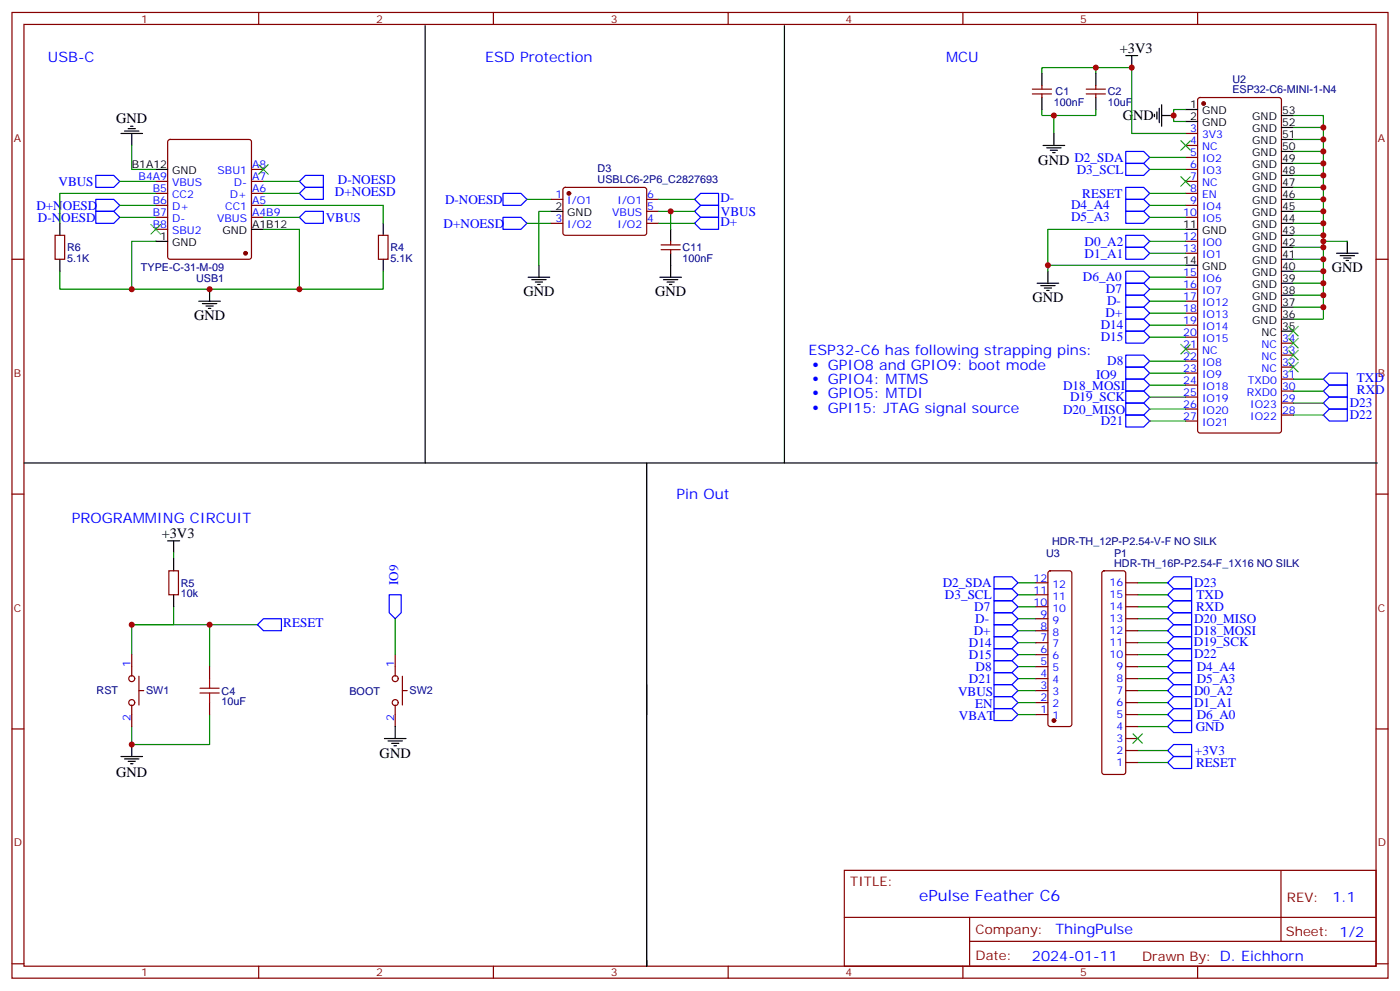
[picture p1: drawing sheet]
<svg xmlns="http://www.w3.org/2000/svg" width="412mm" height="292mm" viewBox="0 0 412 292" stroke-linecap="round" stroke-linejoin="round" font-family="sans-serif">
<g fill="none" stroke="#870000" stroke-width=".35">
<path d="M3.5 3.7h405.4v284.3h-405.4zM7.1 7.2h398.2v277.3h-398.2zM76.2 3.7v3.5M145.3 3.7v3.5M214.5 3.7v3.5M283.6 3.7v3.5M352.8 3.7v3.5M304.1 27.7h5.6M304.1 26.2h5.6M306.9 25.2v1M306.9 27.7v1M320 27.7h5.6"/>
<path d="M320 26.2h5.6M322.8 25.2v1M322.8 27.7v1M349.2 39.3h3.6M353 28.9l.5-.2h23.3l.6 .4 .1 97.7-.5 .6-23.5 .1-.7-.5v-97.6zM45.9 56.9h3.5M45.9 53.4h3.5M49.6 41.3l.5-.2h23.3l.5 .2 .2 .5v33.8l-.3 .5-.4 .2h-23.3l-.5-.2-.2-.5v-33.8zM74.1 56.9h3.5M74.1 53.4h3.5M74.1 49.9h3.5M162.3 58.7h3.5"/>
<path d="M166 55.4l.5-.2h23.6l.4 .7-.1 13-.6 .4-23.6-.1-.4-.6v-12.7zM190.5 58.7h3.5M349.2 56.9h3.6M349.2 53.4h3.6M349.2 49.9h3.6M349.2 42.8h3.6M349.2 46.4h3.6M3.5 76.3h3.6M16.2 69.3h2.8v7h-2.8zM45.9 64h3.5M45.9 60.5h3.5M45.9 67.5h3.5"/>
<path d="M74.1 64h3.5M74.1 60.5h3.5M111.5 69.3h2.8v7h-2.8zM162.3 65.8h3.5M190.5 65.8h3.5M190.5 62.2h3.5M194.7 72.1h5.7M194.7 73.5h5.7M197.6 71v1.1M197.6 73.5v1.1M349.2 64h3.6M349.2 60.5h3.6"/>
<path d="M349.2 71h3.6M349.2 74.6h3.6M405.3 76.3h3.6M349.2 81.6h3.6M349.2 85.2h3.6M349.2 88.7h3.6M349.2 92.2h3.6M349.2 95.7h3.6M349.2 99.3h3.6M349.2 102.8h3.6M349.2 106.3h3.6M349.2 109.9h3.6"/>
<path d="M349.2 113.4h3.6M349.2 116.9h3.6M377.5 118.7h3.5M377.5 115.1h3.5M377.5 111.6h3.5M377.5 108.1h3.5M377.5 104.6h3.5M377.5 101h3.5M349.2 120.4h3.6M349.2 124h3.6M377.5 122.2h3.5M3.5 145.5h3.6"/>
<path d="M405.3 145.5h3.6M49.7 168.1h2.9v7h-2.9zM305.2 178.6h3.5M305.2 175.1h3.5M305.2 171.6h3.5M308.9 168.3l.5-.2h5.6l.5 .2 .2 .5v44.4l-.2 .5-.5 .2h-5.6l-.5-.2-.2-.5v-44.4zM324.8 168.3l.5-.2h5.6l.5 .2 .2 .5v58.5l-.2 .5-.5 .2h-5.6l-.5-.2-.2-.5v-58.5zM331.6 178.6h3.5M331.6 175.1h3.5M331.6 171.6h3.5M38.8 192.8v6.3M40.9 199.1v8.5"/>
<path d="M61.7 196.3v3.5M116.4 192.8v6.3M118.5 199.1v8.5M305.2 199.8h3.5M305.2 196.3h3.5M305.2 192.8h3.5M305.2 189.2h3.5M305.2 185.7h3.5M305.2 182.2h3.5M331.6 199.8h3.5M331.6 196.3h3.5M331.6 192.8h3.5"/>
<path d="M331.6 189.2h3.5M331.6 185.7h3.5M331.6 182.2h3.5M3.5 214.6h3.6M38.8 207.6v6.3M40.9 203.3h1.4M61.7 206.9v3.5M116.4 207.6v6.3M118.5 203.3h1.4M305.2 210.4h3.5M305.2 206.9h3.5M305.2 203.3h3.5"/>
<path d="M331.6 217.5h3.5M331.6 213.9h3.5M331.6 210.4h3.5M331.6 206.9h3.5M331.6 203.3h3.5M405.3 214.6h3.6M331.6 224.5h3.5M331.6 221h3.5M248.7 256.3h156.6v28.2h-156.6zM377.3 256.3v20.9M248.7 270.1h156.5M285.6 277.2h119.6"/>
<path d="M285.6 270.1v14.1M3.5 283.8h3.6M76.2 284.5v3.5M145.3 284.5v3.5M214.5 284.5v3.5M283.6 284.5v3.5M352.8 284.5v3.5M405.3 283.8h3.6"/>
<circle cx="38.8" cy="199.8" r=".88"/>
<circle cx="116.4" cy="199.8" r=".88"/>
<circle cx="38.8" cy="206.9" r=".88"/>
<circle cx="116.4" cy="206.9" r=".88"/>
</g>
<g fill="none" stroke="#000" stroke-width=".35">
<path d="M125.2 7.5v128.8M231.1 7.5v128.8M331.6 16.4h3.5M333.4 16.4v3.5M35.6 39.3h6.4M36.7 38.6h4.2M37.7 37.9h2.2M38.5 37.2h.7M38.8 39.3v3.5M306.9 21.7v3.5M306.9 28.7v3.5M310.4 39.3v3.5"/>
<path d="M322.8 21.7v3.5M322.8 28.7v3.5M340.1 33.7v.7M340.8 32.9v2.2M341.5 31.9v4.2M342.2 34h3.5M342.2 30.8v6.4M349.2 32.2h3.6M349.2 35.8h3.6M377.5 37.5h3.5M377.5 34h3.5M45.9 49.9h3.5"/>
<path d="M307.3 42.8h6.3M308.3 43.5h4.3M309.4 44.2h2.1M310.1 44.9h.7M377.5 58.7h3.5M377.5 55.2h3.5M377.5 51.6h3.5M377.5 48.1h3.5M377.5 44.6h3.5M377.5 41.1h3.5M17.6 65.8v3.5M17.6 76.3v3.6"/>
<path d="M45.9 71h3.5M74.1 67.5h3.5M112.9 65.8v3.5M112.9 76.3v3.6M158.7 78.1v3.5M162.3 62.2h3.5M197.6 67.5v3.5M197.6 74.6v7M308.7 79.9v3.5M349.2 67.5h3.6M349.2 78.1h3.6M377.5 62.2h3.5"/>
<path d="M377.5 79.9h3.5M377.5 76.3h3.5M377.5 72.8h3.5M377.5 69.3h3.5M377.5 65.8h3.5M393.7 74.6h6.3M394.8 75.3h4.2M395.8 76h2.1M396.5 76.7h.7M396.9 71v3.6M58.6 88.7h6.3M59.6 89.4h4.3"/>
<path d="M60.7 90.1h2.1M61.4 90.8h.7M61.7 85.2v3.5M155.6 81.6h6.3M156.6 82.3h4.3M157.7 83h2.1M158.4 83.7h.7M194.4 81.6h6.3M195.4 82.3h4.3M196.5 83h2.1M197.2 83.7h.7M305.5 83.4h6.4"/>
<path d="M306.6 84.1h4.2M307.6 84.8h2.1M308.3 85.5h.7M377.5 97.5h3.5M377.5 94h3.5M377.5 90.5h3.5M377.5 86.9h3.5M377.5 83.4h3.5M7.1 136.3h183.4v74.1M190.5 136.3h215.2M49.4 159.2h3.5M51.2 159.2v3.6"/>
<path d="M51.2 164.5v3.6M51.2 175.1v3.5M38.8 219.2v3.5M113.2 217.5h6.4M114.3 218.2h4.2M115.4 218.9h2.1M116.1 219.6h.7M116.4 213.9v3.6M190.5 201.6v82.9v-1.8M35.6 222.7h6.4M36.7 223.4h4.2M37.7 224.2h2.2"/>
<path d="M38.5 224.9h.7"/>
</g>
<g fill="none" stroke="#00f" stroke-width=".35">
<path d="M28.2 58.7h5.3l1.8 1.8-1.8 1.7h-5.3zM28.2 51.6h5.3l1.8 1.8-1.8 1.8h-5.3zM88.2 56.9l1.8-1.7h5.2v3.5h-5.2zM88.2 53.4l1.8-1.8h5.2v3.6h-5.2zM148.2 56.9h5.3l1.7 1.8-1.7 1.8h-5.3zM204.6 58.7l1.8-1.8h5.3v3.6h-5.3zM331.6 55.2h5.3l1.8 1.7-1.8 1.8h-5.3zM331.6 58.7h5.3l1.8 1.8-1.8 1.7h-5.3zM331.6 44.6h5.3l1.8 1.8-1.8 1.7h-5.3zM331.6 48.1h5.3l1.8 1.8-1.8 1.7h-5.3zM28.2 62.2h5.3l1.8 1.8-1.8 1.8h-5.3zM88.2 64l1.8-1.8h5.2v3.6h-5.2z"/>
<path d="M148.2 64h5.3l1.7 1.8-1.7 1.7h-5.3zM204.6 65.8l1.8-1.8h5.3v3.5h-5.3zM204.6 62.2l1.8-1.7h5.3v3.5h-5.3zM331.6 79.9h5.3l1.8 1.7-1.8 1.8h-5.3zM331.6 72.8h5.3l1.8 1.8-1.8 1.7h-5.3zM331.6 69.3h5.3l1.8 1.7-1.8 1.8h-5.3zM331.6 62.2h5.3l1.8 1.8-1.8 1.8h-5.3zM331.6 86.9h5.3l1.8 1.8-1.8 1.8h-5.3zM331.6 90.5h5.3l1.8 1.7-1.8 1.8h-5.3zM331.6 83.4h5.3l1.8 1.8-1.8 1.7h-5.3zM331.6 94h5.3l1.8 1.7-1.8 1.8h-5.3zM331.6 97.5h5.3l1.8 1.8-1.8 1.7h-5.3z"/>
<path d="M331.6 108.1h5.3l1.8 1.8-1.8 1.7h-5.3zM331.6 115.1h5.3l1.8 1.8-1.8 1.8h-5.3zM331.6 111.6h5.3l1.8 1.8-1.8 1.7h-5.3zM331.6 118.7h5.3l1.8 1.7-1.8 1.8h-5.3zM331.6 104.6h5.3l1.8 1.7-1.8 1.8h-5.3zM389.8 111.6l1.8-1.7h5.3v3.5h-5.3zM389.8 115.1l1.8-1.7h5.3v3.5h-5.3zM389.8 118.7l1.8-1.8h5.3v3.5h-5.3zM331.6 122.2h5.3l1.8 1.8-1.8 1.7h-5.3zM389.8 122.2l1.8-1.8h5.3v3.6h-5.3zM114.7 175.1h3.5v5.3l-1.8 1.8-1.7-1.8zM292.8 169.8h5.3l1.8 1.8-1.8 1.8h-5.3z"/>
<path d="M292.8 173.4h5.3l1.8 1.7-1.8 1.8h-5.3zM292.8 176.9h5.3l1.8 1.7-1.8 1.8h-5.3zM344 178.6l1.7-1.7h5.3v3.5h-5.3zM344 171.6l1.7-1.8h5.3v3.6h-5.3zM345.7 173.4h5.3v3.5h-5.3l-1.7-1.8zM77.6 182.2h5.3v3.5h-5.3l-1.8-1.8zM292.8 180.4h5.3l1.8 1.8-1.8 1.7h-5.3zM292.8 183.9h5.3l1.8 1.8-1.8 1.8h-5.3zM292.8 187.5h5.3l1.8 1.7-1.8 1.8h-5.3zM292.8 191h5.3l1.8 1.8-1.8 1.7h-5.3zM292.8 194.5h5.3l1.8 1.8-1.8 1.7h-5.3zM292.8 198h5.3l1.8 1.8-1.8 1.8h-5.3z"/>
<path d="M344 182.2l1.7-1.8h5.3v3.5h-5.3zM344 185.7l1.7-1.8h5.3v3.6h-5.3zM344 189.2l1.7-1.7h5.3v3.5h-5.3zM344 192.8l1.7-1.8h5.3v3.5h-5.3zM344 199.8l1.7-1.8h5.3v3.6h-5.3zM345.7 194.5h5.3v3.5h-5.3l-1.7-1.7zM292.8 208.6h5.3l1.8 1.8-1.8 1.8h-5.3zM292.8 205.1h5.3l1.8 1.8-1.8 1.7h-5.3zM292.8 201.6h5.3l1.8 1.7-1.8 1.8h-5.3zM344 213.9l1.7-1.7h5.3v3.5h-5.3zM344 203.3l1.7-1.7h5.3v3.5h-5.3zM344 206.9l1.7-1.8h5.3v3.5h-5.3z"/>
<path d="M345.7 219.2h5.3v3.5h-5.3l-1.7-1.7zM345.7 208.6h5.3v3.6h-5.3l-1.7-1.8zM344 224.5l1.7-1.8h5.3v3.6h-5.3z"/>
</g>
<g fill="none" stroke="#008700" stroke-width=".35">
<path d="M322.8 19.9v1.8M306.9 32.2v1.8h15.9v-1.8M306.9 21.7v-1.8h26.5v19.4h15.8M310.4 34v5.3M349.2 32.2h-3.5v3.6h3.5M381 34h8.8v60h-8.8M381 37.5h8.8M35.3 53.4h10.6M38.8 42.8v7.1h7.1M45.9 56.9h-28.3v8.9M77.6 53.4h10.6M77.6 56.9h10.6"/>
<path d="M155.2 58.7h7.1M194 58.7h10.6M338.7 56.9h10.5M338.7 46.4h10.5M338.7 49.9h10.5M381 58.7h8.8M381 55.2h8.8M381 51.6h8.8M381 48.1h8.8M381 44.6h8.8M381 41.1h8.8M17.6 79.9v5.3h21.2"/>
<path d="M35.3 60.5h10.6M35.3 64h10.6M77.6 67.5h10.6v17.7h-49.4v-14.2h7.1M77.6 60.5h35.3v5.3M77.6 64h10.6M112.9 79.9v5.3h-24.7M155.2 65.8h7.1M162.3 62.2h-3.6v15.9M194 65.8h10.6M194 62.2h10.6M197.6 62.2v5.3M308.7 78.1h40.5"/>
<path d="M338.7 60.5h10.5M338.7 64h10.5M338.7 74.6h10.5M338.7 71h10.5M349.2 67.5h-40.5v12.4M381 65.8h8.8M381 62.2h8.8M381 79.9h8.8M381 76.3h8.8M381 72.8h8.8M381 69.3h8.8M389.8 71h7.1"/>
<path d="M338.7 88.7h10.5M338.7 92.2h10.5M338.7 81.6h10.5M338.7 85.2h10.5M338.7 95.7h10.5M338.7 99.3h10.5M381 90.5h8.8M381 86.9h8.8M381 83.4h8.8M338.7 109.9h10.5M338.7 116.9h10.5M338.7 113.4h10.5"/>
<path d="M338.7 106.3h10.5M381 111.6h8.8M381 115.1h8.8M381 118.7h8.8M338.7 120.4h10.5M338.7 124h10.5M381 122.2h8.8M51.2 178.6v5.3h-12.4M51.2 162.8v1.7M299.9 178.6h5.3M299.9 175.1h5.3M299.9 171.6h5.3"/>
<path d="M335.1 178.6h8.9M335.1 175.1h8.9M335.1 171.6h8.9M61.7 183.9v12.4M75.8 183.9h-37v8.9M116.4 182.2v10.6M299.9 199.8h5.3M299.9 196.3h5.3M299.9 192.8h5.3M299.9 189.2h5.3M299.9 185.7h5.3M299.9 182.2h5.3"/>
<path d="M335.1 199.8h8.9M335.1 196.3h8.9M335.1 192.8h8.9M335.1 189.2h8.9M335.1 185.7h8.9M335.1 182.2h8.9M61.7 210.4v8.8h-22.9v-5.3M299.9 210.4h5.3M299.9 206.9h5.3M299.9 203.3h5.3M335.1 213.9h8.9M335.1 210.4h8.9"/>
<path d="M335.1 206.9h8.9M335.1 203.3h8.9M335.1 224.5h8.9M335.1 221h8.9"/>
</g>
<g fill="#870000" stroke="#870000" stroke-width=".35">
<circle cx="310.4" cy="212.2" r=".53"/>
<circle cx="167.6" cy="56.9" r=".53"/>
<circle cx="72.3" cy="74.6" r=".53"/>
<circle cx="354.5" cy="30.5" r=".53"/>
</g>
<g fill="none" stroke="#3c3" stroke-width=".35">
<path d="M76.2 48.5l2.8 2.8M79 48.5l-2.8 2.8M347.8 41.4l2.9 2.8M347.8 52l2.9 2.8M350.7 41.4l-2.9 2.8M350.7 52l-2.9 2.8M44.4 66.1l2.9 2.8M47.3 66.1l-2.9 2.8M379.6 99.6l2.8 2.8M379.6 96.1l2.8 2.8M382.4 99.6l-2.8 2.8M382.4 96.1l-2.8 2.8"/>
<path d="M347.8 101.4l2.9 2.8M350.7 101.4l-2.9 2.8M379.6 106.7l2.8 2.8M379.6 103.2l2.8 2.8M382.4 106.7l-2.8 2.8M382.4 103.2l-2.8 2.8M333.7 216l2.8 2.9M336.5 216l-2.8 2.9"/>
</g>
<path d="M61.7 199.8v2.8M58.9 204h5.7M58.9 202.6h5.7M61.7 204v2.9" fill="none" stroke="#a10000" stroke-width=".35"/>
<g fill="#c00">
<circle cx="197.6" cy="62.2" r=".88"/>
<circle cx="61.7" cy="85.2" r=".88"/>
<circle cx="38.8" cy="85.2" r=".88"/>
<circle cx="88.2" cy="85.2" r=".88"/>
<circle cx="61.7" cy="183.9" r=".88"/>
<circle cx="38.8" cy="183.9" r=".88"/>
<circle cx="38.8" cy="219.2" r=".88"/>
<circle cx="322.8" cy="19.9" r=".88"/>
<circle cx="345.7" cy="34" r=".88"/>
<circle cx="333.4" cy="19.9" r=".88"/>
<circle cx="310.4" cy="34" r=".88"/>
<circle cx="308.7" cy="78.1" r=".88"/>
<circle cx="389.8" cy="90.5" r=".88"/>
<circle cx="389.8" cy="86.9" r=".88"/>
<circle cx="389.8" cy="83.4" r=".88"/>
<circle cx="389.8" cy="79.9" r=".88"/>
<circle cx="389.8" cy="76.3" r=".88"/>
<circle cx="389.8" cy="72.8" r=".88"/>
<circle cx="389.8" cy="69.3" r=".88"/>
<circle cx="389.8" cy="65.8" r=".88"/>
<circle cx="389.8" cy="62.2" r=".88"/>
<circle cx="389.8" cy="58.7" r=".88"/>
<circle cx="389.8" cy="55.2" r=".88"/>
<circle cx="389.8" cy="51.6" r=".88"/>
<circle cx="389.8" cy="48.1" r=".88"/>
<circle cx="389.8" cy="44.6" r=".88"/>
<circle cx="389.8" cy="41.1" r=".88"/>
<circle cx="389.8" cy="37.5" r=".88"/>
<circle cx="389.8" cy="71" r=".88"/>
</g>
<text font-size="4.6" fill="#00f" x="270.8" y="265.3">ePulse Feather C6</text>
<g font-size="4.2">
<text x="329.8" y="15.7">+3V3</text>
<text x="330.7" y="35.4">GND</text>
<text x="34.2" y="36.1">GND</text>
<text x="305.9" y="48.5">GND D2_SDA</text>
<text x="392.3" y="80.2">GND</text>
<text x="154.2" y="87.3">GND</text>
<text x="193" y="87.3">GND</text>
<text x="304.1" y="89">GND</text>
<text x="57.1" y="94.3">GND</text>
<text x="47.6" y="158.5">+3V3</text>
<text x="111.8" y="223.1">GND</text>
<text x="34.2" y="228.8">GND</text>
</g>
<g font-size="4.2" fill="#00f">
<text x="14.1" y="18.1">USB-C</text>
<text x="142.9" y="18.1">ESD Protection</text>
<text x="278.7" y="18.1">MCU</text>
<text x="238.1" y="104.6">ESP32-C6 has following strapping pins:</text>
<text x="243.8" y="108.8">GPIO8 and GPIO9: boot mode</text>
<text x="243.8" y="113">GPIO4: MTMS</text>
<text x="243.8" y="117.3">GPIO5: MTDI</text>
<text x="243.8" y="121.5">GPI15: JTAG signal source</text>
<text x="199.3" y="146.9">Pin Out</text>
<text x="21.2" y="154">PROGRAMMING CIRCUIT</text>
<text x="392.5" y="265.5">1.1</text>
<text x="310.9" y="275.1">ThingPulse</text>
<text x="304" y="282.9">2024-01-11</text>
</g>
<g font-size="3.9" fill="#00f">
<text x="317.2" y="51.1">D3_SCL</text>
<text x="17.2" y="54.7">VBUS</text>
<text x="98.7" y="57.8">D+NOESD</text>
<text x="99.5" y="54.2">D-NOESD</text>
<text x="131.1" y="60">D-NOESD</text>
<text x="212.2" y="59.6">D-</text>
<text x="318.8" y="58.2">RESET</text>
<text x="10.7" y="61.7">D+NOESD</text>
<text x="11.1" y="65.3">D-NOESD</text>
<text x="96" y="65.4">VBUS</text>
<text x="212.4" y="63.7">VBUS</text>
<text x="315.5" y="65.2">D5_A3</text>
<text x="315.5" y="61.6">D4_A4</text>
<text x="130.7" y="67">D+NOESD</text>
<text x="212.2" y="66.6">D+</text>
<text x="319.5" y="75.8">D1_A1</text>
<text x="319.5" y="72.3">D0_A2</text>
<text x="319" y="82.8">D6_A0</text>
<text x="325.8" y="86.3">D7</text>
<text x="326.1" y="89.9">D-</text>
<text x="325.7" y="93.4">D+</text>
<text x="324.2" y="97">D14</text>
<text x="324.2" y="100.5">D15</text>
<text x="326.2" y="107.6">D8</text>
<text x="322.9" y="111.6">IO9</text>
<text x="399.7" y="112.4">TXD</text>
<text x="313.1" y="114.7">D18_MOSI</text>
<text x="315.2" y="118.1">D19_SCK</text>
<text x="397.6" y="119.8">D23</text>
<text x="399.7" y="115.9">RXD</text>
<text x="313.1" y="121.8">D20_MISO</text>
<text x="324.2" y="125.2">D21</text>
<text x="397.6" y="123.3">D22</text>
<text x="117.3" y="172.3" transform="rotate(-90 117.3 172.3)">IO9</text>
<text x="277.7" y="172.8">D2_SDA</text>
<text x="351.7" y="172.7">D23</text>
<text x="278.4" y="176.4">D3_SCL</text>
<text x="287" y="179.8">D7</text>
<text x="352.3" y="179.8">RXD</text>
<text x="352.4" y="176.3">TXD</text>
<text x="83.4" y="184.5">RESET</text>
<text x="287.3" y="183.3">D-</text>
<text x="351.7" y="183.3">D20_MISO</text>
<text x="285.4" y="190.5">D14</text>
<text x="286.9" y="186.9">D+</text>
<text x="351.7" y="190.3">D19_SCK</text>
<text x="351.7" y="186.8">D18_MOSI</text>
<text x="285.4" y="194">D15</text>
<text x="287.4" y="197.5">D8</text>
<text x="351.7" y="193.9">D22</text>
<text x="352.5" y="197.5">D4_A4</text>
<text x="285.4" y="201">D21</text>
<text x="352.5" y="201">D5_A3</text>
<text x="282.2" y="205">VBUS</text>
<text x="287.3" y="208.5">EN</text>
<text x="351.7" y="204.6">D0_A2</text>
<text x="351.7" y="208.1">D1_A1</text>
<text x="282.5" y="212.1">VBAT</text>
<text x="352.2" y="215.1">GND</text>
<text x="352.5" y="211.6">D6_A0</text>
<text x="352" y="222.2">+3V3</text>
<text x="352.3" y="225.7">RESET</text>
</g>
<g font-size="3.9" fill="#800">
<text x="250.5" y="260.8">TITLE:</text>
<text x="379.1" y="265.5">REV:</text>
<text x="287.4" y="275">Company:</text>
<text x="378.7" y="275.7">Sheet: 1/2</text>
<text x="287.4" y="282.7">Date:</text>
<text x="336.4" y="282.8">Drawn By: D. Eichhorn</text>
</g>
<g font-size="3.2" fill="#800">
<text x="41.6" y="6.7">1</text>
<text x="110.8" y="6.7">2</text>
<text x="179.9" y="6.7">3</text>
<text x="249.1" y="6.7">4</text>
<text x="318.2" y="6.7">5</text>
<text x="4.1" y="41.8">A</text>
<text x="405.9" y="41.8">A</text>
<text x="4.1" y="110.9">B</text>
<text x="405.9" y="110.9">B</text>
<text x="4.1" y="180.1">C</text>
<text x="405.9" y="180.1">C</text>
<text x="4.1" y="249.2">D</text>
<text x="405.9" y="249.2">D</text>
<text x="41.6" y="287.5">1</text>
<text x="110.8" y="287.5">2</text>
<text x="179.9" y="287.5">3</text>
<text x="249.1" y="287.5">4</text>
<text x="318.2" y="287.5">5</text>
</g>
<g font-size="3.2" fill="#000080">
<text x="311" y="28">C1</text>
<text x="326.3" y="28.1">C2</text>
<text x="363" y="27.4">ESP32-C6-MINI-1-N4</text>
<text x="363" y="24.4">U2</text>
<text x="310.4" y="31.3">100nF</text>
<text x="326.3" y="31.3">10uF</text>
<text x="176" y="53.9">USBLC6-2P6_C2827693</text>
<text x="176" y="50.8">D3</text>
<text x="19.8" y="77.2">5.1K</text>
<text x="19.8" y="74">R6</text>
<text x="115" y="77.2">5.1K</text>
<text x="115" y="74">R4</text>
<text x="201.1" y="77.1">100nF</text>
<text x="201.1" y="74">C11</text>
<text x="41.5" y="79.9">TYPE-C-31-M-09</text>
<text x="57.7" y="83.1">USB1</text>
<text x="309.9" y="160.4">HDR-TH_12P-P2.54-V-F NO SILK</text>
<text x="308.1" y="163.9">U3</text>
<text x="328.2" y="167">HDR-TH_16P-P2.54-F_1X16 NO SILK</text>
<text x="328.2" y="163.9">P1</text>
<text x="53.3" y="172.7">R5</text>
<text x="53.3" y="175.9">10k</text>
<text x="28.5" y="204.5">RST</text>
<text x="43" y="204.5">SW1</text>
<text x="65.3" y="207.7">10uF</text>
<text x="65.3" y="204.5">C4</text>
<text x="102.9" y="204.5">BOOT</text>
<text x="120.6" y="204.5">SW2</text>
</g>
<g font-size="3.2">
<text x="350.6" y="31.9">1</text>
<text x="350.6" y="35.4">2</text>
<text x="354.1" y="33.7">GND</text>
<text x="368.9" y="35.4">GND</text>
<text x="377.6" y="33.7">53</text>
<text x="354.1" y="37.2">GND</text>
<text x="368.9" y="38.9">GND</text>
<text x="377.6" y="40.7">51</text>
<text x="377.6" y="37.2">52</text>
<text x="368.9" y="46">GND</text>
<text x="368.9" y="42.5">GND</text>
<text x="377.6" y="47.8">49</text>
<text x="377.6" y="44.2">50</text>
<text x="38.8" y="49.5">B1A12</text>
<text x="50.7" y="51.3">GND</text>
<text x="368.9" y="53.1">GND</text>
<text x="368.9" y="49.5">GND</text>
<text x="377.6" y="51.3">48</text>
<text x="368.9" y="56.6">GND</text>
<text x="377.6" y="58.3">46</text>
<text x="377.6" y="54.8">47</text>
<text x="163.6" y="61.9">2</text>
<text x="167.1" y="63.6">GND</text>
<text x="368.9" y="63.6">GND</text>
<text x="368.9" y="60.1">GND</text>
<text x="377.6" y="65.4">44</text>
<text x="377.6" y="61.9">45</text>
<text x="47.2" y="70.7">1</text>
<text x="65.5" y="68.9">GND</text>
<text x="74.3" y="67.2">A1B12</text>
<text x="348.6" y="67.2">11</text>
<text x="354.1" y="68.9">GND</text>
<text x="368.9" y="70.7">GND</text>
<text x="368.9" y="67.2">GND</text>
<text x="377.6" y="68.9">43</text>
<text x="50.7" y="72.5">GND</text>
<text x="348.6" y="77.8">14</text>
<text x="368.9" y="77.8">GND</text>
<text x="368.9" y="74.2">GND</text>
<text x="377.6" y="76">41</text>
<text x="377.6" y="72.5">42</text>
<text x="354.1" y="79.5">GND</text>
<text x="368.9" y="81.3">GND</text>
<text x="377.6" y="83">39</text>
<text x="377.6" y="79.5">40</text>
<text x="368.9" y="88.3">GND</text>
<text x="368.9" y="84.8">GND</text>
<text x="377.6" y="86.6">38</text>
<text x="368.9" y="95.4">GND</text>
<text x="368.9" y="91.9">GND</text>
<text x="377.6" y="93.6">36</text>
<text x="377.6" y="90.1">37</text>
<text x="371.6" y="98.9">NC</text>
<text x="377.6" y="97.2">35</text>
</g>
<g font-size="3.2" fill="#00f">
<text x="350.6" y="38.9">3</text>
<text x="354.1" y="40.7">3V3</text>
<text x="350.6" y="42.5">4</text>
<text x="350.6" y="46">5</text>
<text x="354.1" y="44.2">NC</text>
<text x="354.1" y="47.8">IO2</text>
<text x="40.8" y="53.1">B4A9</text>
<text x="64.1" y="51.3">SBU1</text>
<text x="74.3" y="53.1">A7</text>
<text x="74.3" y="49.5">A8</text>
<text x="350.6" y="49.5">6</text>
<text x="350.6" y="53.1">7</text>
<text x="354.1" y="51.3">IO3</text>
<text x="45" y="56.6">B5</text>
<text x="50.7" y="54.8">VBUS</text>
<text x="50.7" y="58.3">CC2</text>
<text x="67.7" y="58.3">D+</text>
<text x="68.9" y="54.8">D-</text>
<text x="74.3" y="56.6">A6</text>
<text x="163.6" y="58.3">1</text>
<text x="190.7" y="58.3">6</text>
<text x="350.6" y="56.6">8</text>
<text x="354.1" y="54.8">NC</text>
<text x="354.1" y="58.3">EN</text>
<text x="45" y="60.1">B6</text>
<text x="45" y="63.6">B7</text>
<text x="50.7" y="61.9">D+</text>
<text x="50.7" y="65.4">D-</text>
<text x="63.9" y="65.4">VBUS</text>
<text x="66.3" y="61.9">CC1</text>
<text x="74.3" y="63.6">A4B9</text>
<text x="74.3" y="60.1">A5</text>
<text x="163.6" y="65.4">3</text>
<text x="167.1" y="60.1">I/O1</text>
<text x="180.4" y="63.6">VBUS</text>
<text x="181.9" y="60.1">I/O1</text>
<text x="190.7" y="65.4">4</text>
<text x="190.7" y="61.9">5</text>
<text x="348.6" y="63.6">10</text>
<text x="350.6" y="60.1">9</text>
<text x="354.1" y="61.9">IO4</text>
<text x="354.1" y="65.4">IO5</text>
<text x="45" y="67.2">B8</text>
<text x="50.7" y="68.9">SBU2</text>
<text x="167.1" y="67.2">I/O2</text>
<text x="181.9" y="67.2">I/O2</text>
<text x="348.6" y="70.7">12</text>
<text x="348.6" y="74.2">13</text>
<text x="354.1" y="72.5">IO0</text>
<text x="354.1" y="76">IO1</text>
<text x="348.6" y="81.3">15</text>
<text x="354.1" y="83">IO6</text>
<text x="348.6" y="84.8">16</text>
<text x="348.6" y="88.3">17</text>
<text x="354.1" y="86.6">IO7</text>
<text x="348.6" y="91.9">18</text>
<text x="348.6" y="95.4">19</text>
<text x="354.1" y="90.1">IO12</text>
<text x="354.1" y="93.6">IO13</text>
<text x="348.6" y="98.9">20</text>
<text x="354.1" y="97.2">IO14</text>
<text x="354.1" y="100.7">IO15</text>
<text x="377.6" y="100.7">34</text>
<text x="348.6" y="102.4">21</text>
<text x="348.6" y="106">22</text>
<text x="354.1" y="104.2">NC</text>
<text x="354.1" y="107.7">IO8</text>
<text x="371.6" y="106">NC</text>
<text x="371.6" y="102.4">NC</text>
<text x="377.6" y="107.7">32</text>
<text x="377.6" y="104.2">33</text>
<text x="348.6" y="109.5">23</text>
<text x="348.6" y="113">24</text>
<text x="354.1" y="111.3">IO9</text>
<text x="367.6" y="113">TXD0</text>
<text x="371.6" y="109.5">NC</text>
<text x="377.6" y="111.3">31</text>
<text x="348.6" y="116.6">25</text>
<text x="354.1" y="114.8">IO18</text>
<text x="354.1" y="118.3">IO19</text>
<text x="367.3" y="116.6">RXD0</text>
<text x="377.6" y="118.3">29</text>
<text x="377.6" y="114.8">30</text>
<text x="348.6" y="120.1">26</text>
<text x="348.6" y="123.6">27</text>
<text x="354.1" y="121.8">IO20</text>
<text x="354.1" y="125.4">IO21</text>
<text x="368.3" y="123.6">IO22</text>
<text x="368.3" y="120.1">IO23</text>
<text x="377.6" y="121.8">28</text>
<text x="304.5" y="171.2">12</text>
<text x="310" y="173">12</text>
<text x="326.9" y="172.6">16</text>
<text x="304.5" y="178.3">10</text>
<text x="304.5" y="174.8">11</text>
<text x="310" y="176.5">11</text>
<text x="326.9" y="179.7">14</text>
<text x="326.9" y="176.2">15</text>
<text x="306.5" y="185.3">8</text>
<text x="306.5" y="181.8">9</text>
<text x="310" y="183.6">9</text>
<text x="310" y="180.1">10</text>
<text x="326.9" y="183.2">13</text>
<text x="306.5" y="188.9">7</text>
<text x="310" y="190.6">7</text>
<text x="310" y="187.1">8</text>
<text x="326.9" y="190.3">11</text>
<text x="326.9" y="186.8">12</text>
<text x="38.5" y="196.3" transform="rotate(-90 38.5 196.3)">1</text>
<text x="116.1" y="196.3" transform="rotate(-90 116.1 196.3)">1</text>
<text x="306.5" y="195.9">5</text>
<text x="306.5" y="192.4">6</text>
<text x="310" y="197.7">5</text>
<text x="310" y="194.2">6</text>
<text x="326.9" y="193.8">10</text>
<text x="328.9" y="197.3">9</text>
<text x="306.5" y="203">3</text>
<text x="306.5" y="199.5">4</text>
<text x="310" y="201.2">4</text>
<text x="328.9" y="200.9">8</text>
<text x="306.5" y="206.5">2</text>
<text x="310" y="208.3">2</text>
<text x="310" y="204.8">3</text>
<text x="328.9" y="207.9">6</text>
<text x="328.9" y="204.4">7</text>
<text x="38.5" y="212.4" transform="rotate(-90 38.5 212.4)">2</text>
<text x="116.1" y="212.4" transform="rotate(-90 116.1 212.4)">2</text>
<text x="306.5" y="210">1</text>
<text x="310" y="211.8">1</text>
<text x="328.9" y="215">4</text>
<text x="328.9" y="211.5">5</text>
<text x="328.9" y="218.5">3</text>
<text x="328.9" y="225.6">1</text>
<text x="328.9" y="222">2</text>
</g>
</svg>
